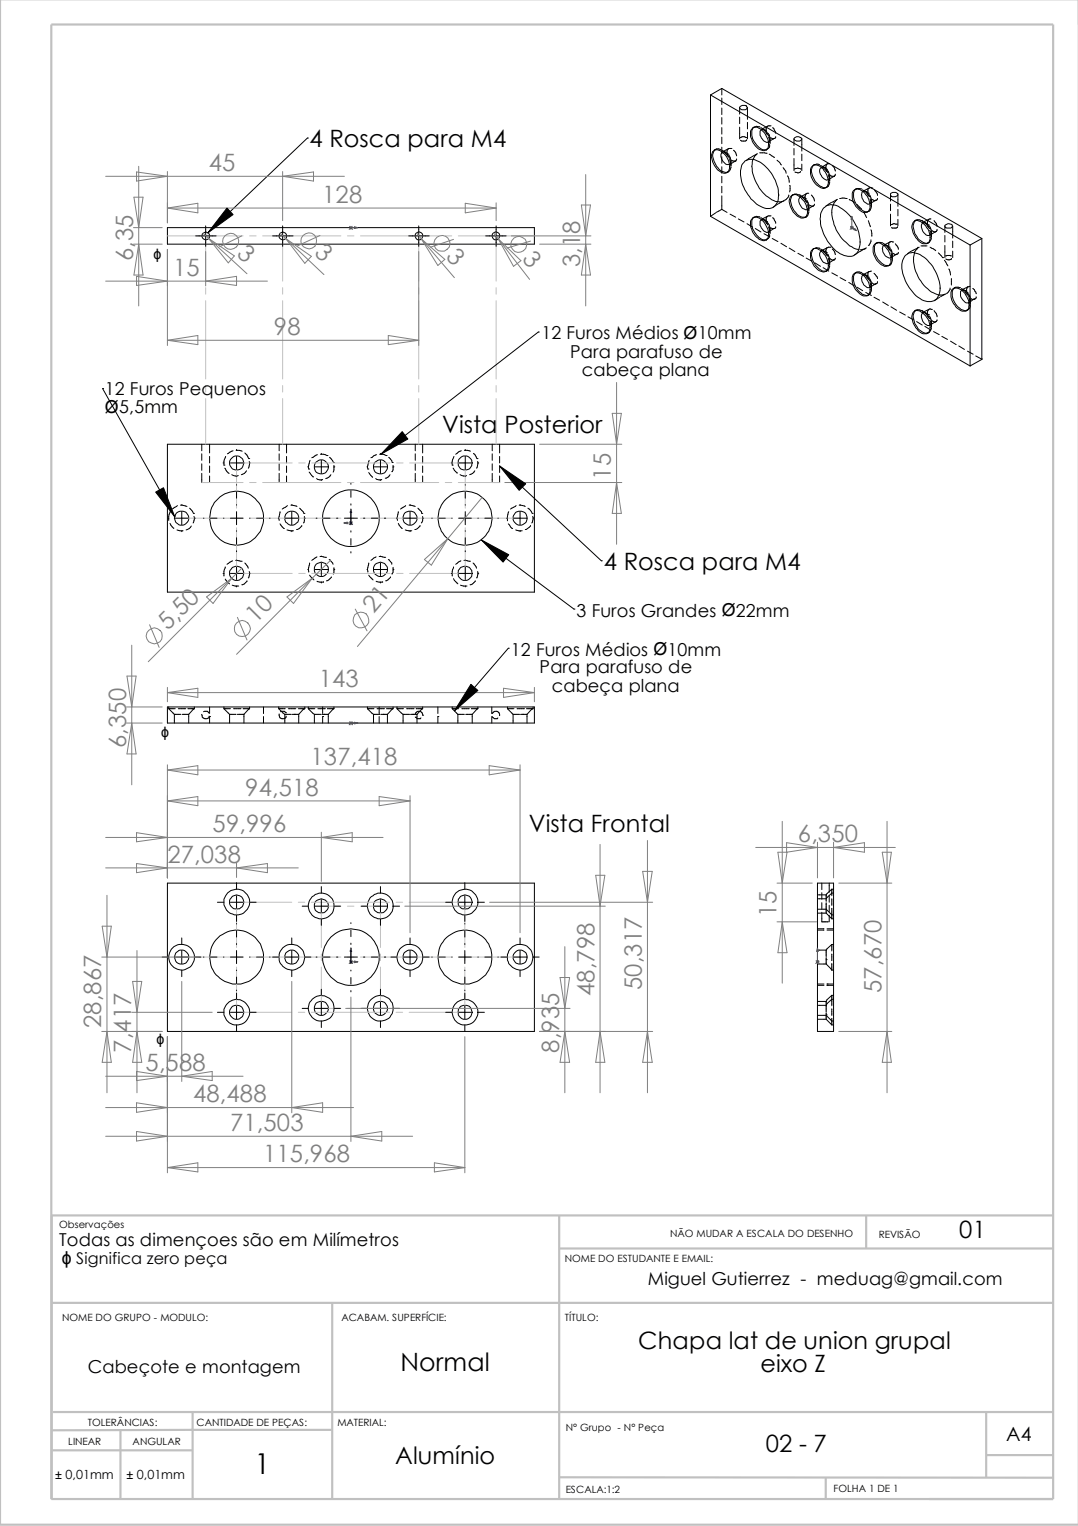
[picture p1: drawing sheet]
<svg xmlns="http://www.w3.org/2000/svg" width="210mm" height="297mm" viewBox="0 0 210 297" stroke-linecap="round" stroke-linejoin="round" font-family="sans-serif">
<g fill="none" stroke="#c0c0c0" stroke-width=".42">
<path d="M0 0v296.8h210M10 4.8h195.1v287h-195.1zM108.9 236.6v55.3M168.7 236.5v6.4M205.1 236.6h-195v55.3M10.1 253.6h195M64.7 253.6v38.3M108.9 243h96.2M10.3 274.9h194.8M23.5 278.4v13.2M37.2 278.3h27.4M37.5 274.9v17"/>
<path d="M37.5 278.3l-27.5 .1M192 274.8v12.8M10.2 282.3h27.3M108.9 287.6h96.2M160.8 287.6v4.2M192 283.2h13.1"/>
</g>
<g fill="none" stroke="#000" stroke-width=".19">
<path d="M138.3 18.5l50.6 29.2M138.3 18.5v23.6M140.5 17.2v1.3M140.5 19.1v1.2M140.5 17.2l-2.2 1.3M140.5 17.2l50.7 29.2M59.9 26.9h.1M59.9 26.9l-19.4 18.4M138.8 29.5a1.27 1.27 0 0 1 1.9 .2 3.1 3.1 0 0 1 1.1 3.7 1.58 1.58 0 0 1-2.3-.6 3.5 3.5 0 0 1-.9-2.8zM139.2 29.2a1.73 1.73 0 0 0-.2 2.2 2.9 2.9 0 0 0 2.5 2.2l.6-.4 .2-.7M139.2 29.2a1.05 1.05 0 0 1 1.2 0M139.3 29.2h-.3"/>
<path d="M140.5 21v1.3M140.5 22.9v1.3M140.5 24.8v1.3M140.5 26.7v1.3M140.5 28.6v1.3M140.5 30.5v1.3M140.5 32.5v1.2M140.5 34.3v1.3M140.5 36.3v1.2M140.5 38.1v1.3M140.5 39.5v1.3M140.5 29.2l.8 .5"/>
<path d="M140.6 29.7a1.61 1.61 0 0 0 1.5 2.3M140.6 29.7h.7M140.9 29.5l.8 .9M141.3 29.7l.3 .1M141.6 29.8l.1 .2M141.6 29.8l.4 1M141.7 30h.1M141.8 33.5l-.2 .1M141.9 30.2l.4 1v1.1M141.9 28.9l-.3 .4v.5M141.9 28.9h.4M141.9 28.9l-1.3 .8"/>
<path d="M142 30.8h.1M142.1 31l.2 1M142.3 28.9h.1M142.3 31.6l-.2 .4M142.8 29.2l.5 .5 .1 .6M143.2 31.4l-1.1 .6M143.4 30.9l-.1 .5h-.6l-.3-.2M144 20.9a.95 .95 0 0 1 1.5 0 1.02 1.02 0 0 1-1.5 .2zM144 20.9v1.3M144 22.8v1.3M144 24.8v2.2M144.1 26.8a1.05 1.05 0 0 1 1.2 0"/>
<path d="M145 31.4a2.76 2.76 0 0 1 3.1 .2 8.4 8.4 0 0 1 3.5 6.4 2.45 2.45 0 0 1-1.7 2.6 4.8 4.8 0 0 1-3.9-2.3 6.7 6.7 0 0 1-1.6-6.2zM145.3 26.8h.1M145.4 27.2l-.3 .3h-.7l-.2-.2M145.5 20.9v2.3M145.5 23.8v1.3M145.5 25.8v1.2M146.3 30.6l-1 .7M146.6 24.8a1.94 1.94 0 0 1 2.2 1.1 3.1 3.1 0 0 1 .7 2.9 1.1 1.1 0 0 1-1.7 .3 3.7 3.7 0 0 1-1.6-3.8zM146.8 24.8h-.1a2.81 2.81 0 0 0 .9 3.7l.7 .6 1 .1M146.8 24.8h.1M147.3 30a3.1 3.1 0 0 0-.8 2.8 7.6 7.6 0 0 0 4.5 6.4l1.1 .1 .5-.2M147.5 29.9l-1.1 .6"/>
<path d="M147.9 29.7l1.3 .1M148 24.8l-.2-.1a1.2 1.2 0 0 0-1.2 .1M148.2 24.8l.7 .5M148.3 25.3a1.31 1.31 0 0 0 .1 1.7l.4 .5 .5 .2 .3-.1M148.3 25.3l.3-.1 .3 .1M148.5 25.1l.6 .6 .2 .4M148.9 25.3l.4 .4M149.2 29.8h.1M149.4 25.9l.4 .4 .1 .7M149.4 24.6a1.36 1.36 0 0 0 .2 1.8M149.6 26.4h.1M149.6 26.6l.3 .7"/>
<path d="M149.8 30l1 .7M149.9 28.1a.67 .67 0 0 1-.5 .9l-.2 .2M149.9 27.4l-.3 .2M149.9 24.5h.1M149.9 27v.9zM149.9 24.5h-.3l-1.3 .8M150 26.8l.5 .2h.2M150.5 24.8l.2 .3 .3 .8M150.7 27l-1.1 .6M151 26.6v.3l-.3 .1M151.3 31.2l.8 .9M151.6 39.7l-1.1 .6"/>
<path d="M152.5 32.6l.5 .7 .1 .4M152.7 39.1l-1.1 .6M153.3 34.2l.3 .5 .1 .8M153.6 38a1.16 1.16 0 0 1-.9 1M153.8 36.1v1.3M154.3 38a1.8 1.8 0 0 1 2.1 1 3.1 3.1 0 0 1 .6 3.2 1.43 1.43 0 0 1-2.1-.4 3.4 3.4 0 0 1-1.1-3.3zM154.3 38a1.89 1.89 0 0 0-.1 2.2 2.97 2.97 0 0 0 2.4 2.1h.3a1.03 1.03 0 0 0 .6-1M154.6 27v1.3M154.6 28.9v1.3M154.6 30.8v2.4M154.7 26.9a.92 .92 0 0 1 1.4 .1 .85 .85 0 0 1-.8 .5 .85 .85 0 0 1-.7-.5zM154.7 32.9l.7-.2 .5 .2"/>
<path d="M155.6 38h.1M155.6 38a1.03 1.03 0 0 0-1.3 0M155.7 38l.8 .5M155.9 32.9h.1M155.9 38.4a1.17 1.17 0 0 0 .1 1.8l.3 .4 .6 .2h.3M155.9 33.4l-.4 .2-.7-.1M155.9 38.4l.2-.1 .4 .2M156.1 38.2l.9 1M156.1 27v2.4M156.1 30v1.3M156.1 31.9v1.3M156.5 38.5l.4 .2"/>
<path d="M156.9 38.7h.1M156.9 37.8a1.93 1.93 0 0 0 .2 1.7M157.1 39l.4 .9v1.2M157.1 39.5h.1M157.2 39.8l.3 1M157.5 37.6h-.4l-1.2 .8M157.6 39.9l.5 .3 .3-.1M158 32.5a1.26 1.26 0 0 1 2 .2 3.5 3.5 0 0 1 1.1 3.5 .97 .97 0 0 1-1.6 .2 3.2 3.2 0 0 1-1.5-3.9zM158 38l.4 .5 .2 .6M158.4 32.2a2.18 2.18 0 0 0 .2 2.8 2.6 2.6 0 0 0 2.1 1.5 1.15 1.15 0 0 0 .8-1.1M158.4 32.1l.6-.2 .6 .2M158.6 39.7l-.2 .4"/>
<path d="M158.6 32.1l-.3 .1M159.8 32.2l.8 .4M160 32.5a.96 .96 0 0 0-.1 1.6 1.21 1.21 0 0 0 1.4 .9M160 32.5l.6 .1M160.2 32.5l.8 .9M160.6 32.6h.1M160.6 32.6l.4 .4M161 33h.1M161 36.4l-.2 .1M161.1 31.9l-.2 .2-.1 .4 .4 1.1M161.1 33.1l.4 1v1.1M161.1 31.9h.4"/>
<path d="M161.1 31.9l-1.1 .6M161.3 34l.2 1M161.5 34.6l-.2 .4M161.9 39.4l-1 .7M162.1 32.2l.4 .5 .1 .6M162.4 34.3l-1.1 .7M162.6 33.9l-.1 .4h-.5l-.4-.2M162.9 38.9a3.9 3.9 0 0 0-.6 4.3 7.4 7.4 0 0 0 4.7 5.3h.2M163.1 38.8l-1.1 .6M163.5 38.6h1.3M164.8 38.6h.1M165.4 38.8l1 .7"/>
<path d="M166.1 37.2a1.53 1.53 0 0 1 2.3 .4 3.3 3.3 0 0 1 .8 3.5 1.43 1.43 0 0 1-2.1-.4 3.2 3.2 0 0 1-1-3.5zM166.5 36.9a2.92 2.92 0 0 0 .9 3.7 1.47 1.47 0 0 0 2 .3l.3-.8M166.6 36.8h.1M166.7 36.8h1.1M166.7 36.8l-.2 .1M166.9 39.8l.8 1M167.9 36.9l1.2 .7M168.1 37.3a1.11 1.11 0 0 0 0 1.6v.2l.8 .6h.5M168.1 37.3h.5M168.3 37.1l.8 1M169.1 37.6h.1M169.1 36.7a1.44 1.44 0 0 0 .2 1.6"/>
<path d="M169.2 37.9a2.53 2.53 0 0 1 .5 2.1M169.4 38.7l.3 1M169.7 39.2l-.3 .5M169.8 36.6h.1M169.8 36.6l-.4-.1-1.3 .8M170.3 36.9l.5 .7 .1 .4M170.6 39l-1.2 .7M170.9 38.6l-.1 .3-.4 .2-.6-.3M173.4 37.7a1.12 1.12 0 0 1 1.4 0 .75 .75 0 0 1-.6 .6 .75 .75 0 0 1-.8-.4zM173.4 37.9v1.2M173.4 39.7v1.3M174.8 37.9v2.3"/>
<path d="M32.6 44.3h71.5v3.2h-71.5zM38.1 45.9h4M40 44v3.9M53.1 45.9h4M55 44v3.9M79.6 45.9h4M81.5 44v3.9M94.6 45.9h4M96.6 44v3.9M138.3 42.1l50.6 29.1M139.4 41.4l-1.1 .7M140.5 40.8l1.1 .5"/>
<path d="M140.5 40.8l-1.1 .5M142.2 41.7l1.1 .6M143.8 42.6l1.1 .6M145.5 43.5l1.1 .7M146.5 42.5a1.3 1.3 0 0 1 1.8 .4 3.3 3.3 0 0 1 1.2 3.4 1.1 1.1 0 0 1-1.7 .3 3.7 3.7 0 0 1-1.6-3.7zM146.8 42.4h-.1a2.73 2.73 0 0 0 .6 3.3 1.66 1.66 0 0 0 2 .9 .85 .85 0 0 0 .6-.9M146.8 42.3h.1M147.1 44.5l1.1 .7M148 42.3l-.2-.1a1.2 1.2 0 0 0-1.2 .2M148.2 42.4l.7 .5M148.3 42.8a1.31 1.31 0 0 0 .1 1.8l.4 .4 .5 .2h.3M148.3 42.8l.3-.1 .7 .4"/>
<path d="M148.5 42.6l.8 .9M148.8 45.5l1.1 .6M148.9 42.9h.1M149.3 43.1h.1M149.4 46.6l-.2 .2M149.4 43.3l.4 .5 .1 .7M149.4 42.1a1.36 1.36 0 0 0 .1 1.7M149.6 44.1l.3 .7M149.9 44.9l-.3 .3M149.9 42h.1M149.9 44.5v.9zM149.9 42h-.3l-1.3 .8"/>
<path d="M150.4 46.4l1.1 .6M150.5 42.4l.2 .2 .3 .9M150.7 44.5l-1.1 .7M151 44.1v.3a.82 .82 0 0 1-1-.1M152.1 47.4l1.1 .6M153.7 48.3l1.1 .7M155.4 49.3l1.1 .6M157 50.2l1.1 .6M157 42.2l-.3 .2M157.5 40.3l-.3 .5M158.3 48.5a1.8 1.8 0 0 1 2.1 1 2.55 2.55 0 0 1 .5 3.3 1.77 1.77 0 0 1-2.2-.8 2.73 2.73 0 0 1-.5-3.4zM158.4 48.5a2.18 2.18 0 0 0 .2 2.8 2.46 2.46 0 0 0 2.4 1.5 1.05 1.05 0 0 0 .5-1.1"/>
<path d="M158.4 48.4h.2M158.4 40.1l-1.2 .7M158.6 48.4l.4-.2 .6 .2M158.6 48.4l-.3 .1M158.7 51.2l1.1 .6M159.8 48.5l.8 .5M159.9 48.9a1.17 1.17 0 0 0 .1 1.8l.4 .4 .6 .2h.3M159.9 48.9l.3-.1 .4 .2M160.1 48.7l.9 .9M160.3 52.1l1.1 .7M160.4 40.5a2.33 2.33 0 0 1 3.2-.1 7.5 7.5 0 0 1 3.6 8.2 2.02 2.02 0 0 1-2.9 1.1 7.7 7.7 0 0 1-4.1-4.7 4.5 4.5 0 0 1 .2-4.5zM160.6 49l.4 .2"/>
<path d="M161 49.6h.1M161 49.2h.1M161 48.3a1.73 1.73 0 0 0 .2 1.6M161 52.7l-.2 .2M161.1 49.5l.4 .9v1.1M161.3 50.2l.2 1.1M161.5 50.8l-.2 .5M161.6 48.1h.1M161.6 48.1h-.3l-1.4 .8M162 53.1l1.1 .6M162.1 48.5l.4 .5 .1 .6M162.4 50.6l-1.1 .7"/>
<path d="M162.6 50.2l-.1 .4-.4 .1-.5-.4M163.6 54l1.1 .6M165.3 55l1.1 .7M166.3 53.3a1.95 1.95 0 0 1 2.5 1.2 2.56 2.56 0 0 1 .2 3 1.7 1.7 0 0 1-2.1-.8 2.73 2.73 0 0 1-.6-3.4zM166.5 53.1a2.92 2.92 0 0 0 1.1 3.9 1.1 1.1 0 0 0 1.9 0l.2-.7M166.6 53h.1M166.7 53h1.1M166.7 53l-.2 .2M166.9 55.9l1.1 .7M167.4 49l-1 .6M167.9 53.2l.8 .4M168.1 53.5a1.11 1.11 0 0 0 0 1.6 1.04 1.04 0 0 0 1.3 .8"/>
<path d="M168.1 53.5h.5M168.1 41.3l.6 1.1M168.3 53.5l.4 .2 .4 .7M168.6 56.9l1.1 .6M168.6 48.4l-1.1 .2M168.6 48.4l-1.1 .6M168.7 48.2l-.1 .2M168.7 53.6h.1M168.7 53.6l.4 .4M169.1 54h.1M169.1 52.9a1.63 1.63 0 0 0 .3 1.8M169.1 43l.4 1.1"/>
<path d="M169.2 57.3l-.3 .2M169.2 41.1l-.3 .2M169.2 54.1l.2 .3a2.97 2.97 0 0 1 .3 1.8M169.4 54.7h.1M169.4 55l.3 .9M169.6 44.7l.2 1.3M169.6 46.7v.3l-.5 .8M169.7 55.6l-.3 .3M169.7 52.8l-.5 .1-1.1 .6M170.2 57.9l1.1 .5M170.2 53.2l.6 .7 .1 .3M170.3 47.5l.2-.1a1.8 1.8 0 0 1 2.1 1 3.9 3.9 0 0 1 .9 2.8 1.14 1.14 0 0 1-1.8 .4 3.4 3.4 0 0 1-1.5-3.9z"/>
<path d="M170.6 47.4a2.81 2.81 0 0 0 .8 3.6 1.4 1.4 0 0 0 2.1 .4l.2-.8M170.6 55.2l-1.2 .7M170.7 47.3h.1M170.8 47.3h1.1M170.8 47.3l-.3 .1M170.9 54.8l-.1 .3-.4 .2h-.3l-.3-.2M171.9 58.8l1.1 .7M172 47.4l.8 .5M172.1 47.8l-.1 .1a1.83 1.83 0 0 0 1.3 2.3h.2M172.1 47.8l.3-.1 .4 .2M172.4 47.6l.8 1M172.8 47.9l.3 .2"/>
<path d="M173.1 48.1h.1M173.1 47.2a1.44 1.44 0 0 0 .4 1.7M173.2 51.6l-.2 .2M173.3 48.4l.4 .9v1.2M173.4 41.7v2.3M173.5 48.9h.1M173.5 59.7l1.1 .7M173.5 49.2l.2 1M173.7 49.7l-.2 .5M173.8 47.1h.1M173.8 47.1l-.3-.1-1.4 .8M174.3 47.4l.5 .7 .1 .4"/>
<path d="M174.6 43.6h.1M174.6 43.6l-.6-.1-.5 .2M174.7 49.5l-1.2 .7M174.8 44.1l-.3 .3-.9-.1M174.8 40.8v1.2M174.8 42.7v1.3M174.9 49.1l-.1 .3-.3 .2-.6-.3M176.3 49.7a2.48 2.48 0 0 1 2.9-.1 8.4 8.4 0 0 1 3.8 6.9 2.22 2.22 0 0 1-1.7 2.2 5.1 5.1 0 0 1-4.3-2.7 6.6 6.6 0 0 1-1.2-5.3zM177.8 43.3l.2-.2a1.54 1.54 0 0 1 2 .6 3.1 3.1 0 0 1 .8 3.5 1.53 1.53 0 0 1-2.2-.7 3.2 3.2 0 0 1-.9-3zM178.2 43a2.03 2.03 0 0 0-.1 2.2 2.9 2.9 0 0 0 2.4 2.2l.4-.2 .5-.9M178.2 42.9l.8-.1 .5 .2M178.3 42.9l-.2 .1"/>
<path d="M178.7 48.1v.1a3.6 3.6 0 0 0-.6 3.7 7.3 7.3 0 0 0 4.7 5.5h.8l.4-.1M179 48.1l-2.3 1.3M179.3 47.9h1.2M179.5 43h.1M179.6 43l.7 .5M179.7 43.4a1.57 1.57 0 0 0 .5 2.2l.4 .2 .5-.1M179.7 43.4l.6 .1M180 43.3l.8 .9M180.3 43.5l.5 .3M180.8 43.8h.1M180.8 42.7v.1a1.42 1.42 0 0 0 .2 1.7M180.8 47.2l-.2 .2"/>
<path d="M180.9 44a2.53 2.53 0 0 1 .5 2.1M181 44.5h.1M181 44.8l.4 .9M181.1 48.1l1.1 .7M181.3 42.6h-.3l-1.3 .8M181.4 45.3l-.3 .4M181.5 44.9l.4 .3 .4-.1M181.9 43l.4 .5 .2 .6M182.3 45.1l-1.2 .6M182.5 44.6l-.2 .5M182.7 49.2l.9 1M183 57.9l-1.1 .6"/>
<path d="M183.6 50.2h.1M183.9 50.7l.7 1.1M184 44v1.2M184 45.8v1.3M184 47.8v2.4M184.1 43.8a.84 .84 0 0 1 1.3 .2v.2a1.34 1.34 0 0 1-1.4-.1zM184.1 49.8h1.2M184.2 57.2l-1.1 .6M184.7 52.4l.4 1.1M185 56.1a1.25 1.25 0 0 1-.7 1M185.3 50.3v.1a.87 .87 0 0 1-1.2 0M185.3 54.2v1.3"/>
<path d="M185.3 56.4a1.82 1.82 0 0 1 2.7 1 2.77 2.77 0 0 1 .4 2.9 1.5 1.5 0 0 1-2-.3 3.6 3.6 0 0 1-1.2-3.1zM185.5 44v2.3M185.5 46.9v1.3M185.5 48.9v1.3M185.8 56.1a2.92 2.92 0 0 0 1.1 3.9 1.14 1.14 0 0 0 1.1 .5 1.14 1.14 0 0 0 .9-.8M185.8 56h.1M185.9 56h1.1M185.9 56l-.2 .2M187.2 56.2l.8 .4M187.3 56.5a1.16 1.16 0 0 0-.2 1.4 1.65 1.65 0 0 0 1.5 1.1M187.3 56.5l.7 .1M187.5 56.4l.4 .3 .4 .6"/>
<path d="M188 56.6h.1M188 56.6l.3 .3M188.3 56.9h.1M188.5 57.1l.4 .8M188.5 55.8l-.1 .1a1.56 1.56 0 0 0 .2 1.8M188.5 55.8l-1.2 .7M188.6 57.7h.1M188.6 57.9l.3 .6M188.9 47.7v23.5M188.9 58.7l-.3 .3M188.9 55.7l-.4 .1M189.1 58.1l.2 .2 .5-.1"/>
<path d="M189.4 56.2l.3 .2 .4 .8M189.8 58.2l-1.2 .8M190.1 57.8l-.1 .3-.2 .1M191.2 46.4v23.6l-2.3 1.2M191.2 46.4l-2.3 1.3M20 75.6h.1M20 75.6l14 25M104.8 64.6h.1M104.8 64.6l-30.6 23.8M175.2 60.7l1.1 .6M176.8 61.7l1.1 .6M178 60.6a1.54 1.54 0 0 1 2 .6 3.1 3.1 0 0 1 .8 3.5 1.53 1.53 0 0 1-2.2-.7 3.3 3.3 0 0 1-.9-3z"/>
<path d="M178.2 60.5a2.03 2.03 0 0 0-.1 2.2 3.1 3.1 0 0 0 2.2 2.2l.2-.1a1.04 1.04 0 0 0 .9-1M178.2 60.4l.8-.1 .5 .2M178.3 60.4l-.2 .2M178.5 62.6l1.1 .7M179.5 60.5h.1M179.6 60.6l.7 .4M179.7 60.9a1.71 1.71 0 0 0 .6 2.3l.3 .2 .5-.1M180 60.8l.8 1M180 60.8l.3 .2M180 60.8l-.3 .1M180.1 63.5l1.1 .7M180.3 61l.5 .2"/>
<path d="M180.8 61.2h.1M180.8 60.2v.1a1.42 1.42 0 0 0 .2 1.7M180.8 64.7l-.2 .2M180.9 61.5a2.53 2.53 0 0 1 .5 2.1M181 62h.1M181 62.3l.4 1M181.4 60.2h.1M181.4 62.9l-.3 .4M181.4 60.2l-.4-.1-1.3 .8M181.4 62.4l.5 .3 .4-.1M181.8 64.5l1.1 .6M181.9 60.5l.4 .5 .2 .7"/>
<path d="M182.3 62.6l-1.2 .7M182.5 62.3l-.2 .3M183.4 65.5l1.1 .6M185.1 66.4l1.1 .7M186.7 67.3l1.1 .7M188.4 68.4l1.1 .5M188.4 60.3l-.3 .2M190 69.3l1.1 .6M191.1 69.9h.1M32.6 86.5h71.5v28.8h-71.5zM33.1 99.6l-.2 .9v.8M34.5 98.4l-1 .7"/>
<path d="M35.1 98.3l1.3 .3M35.4 98.2v.1M35.4 99.6v2.5M36.9 98.9l.8 1M37.7 99.9h.1M39.3 92.1v1.8h1.3M39.3 86.5v1.2M39.3 88.3v1.3M39.3 90.3v1.3M40.8 86.5v1.7M40.8 88.8v1.3M40.8 90.7v1.3"/>
<path d="M40.8 92.7v1.2M43.4 90.1h.2M43.6 90.5h.1M43.8 91.1l.4 .7 .4 .3M43.9 88.8l-.3 1v.7M44.9 90.1h2.4M45.1 92.4a1.33 1.33 0 0 0 1.3 .2M45.4 87.7l-1.1 .6M46 87.7l1.2 .1M46.1 87.5v.2M46.1 88.8v2.6M46.1 92.7h.1"/>
<path d="M46.1 94.3v.1M46.1 95.7v1.3M46.1 98.2v.1M46.1 99.6v2.5M47.7 88.2l.4 .4 .3 .7M48 91.6a1.4 1.4 0 0 1-1 .8M48.4 89.3h.1M48.5 89.9l.1 .4-.3 .8M48.6 90.1h.1M54.4 92.1v1.8h1.2M54.4 86.5v1.2M54.4 88.3v1.3"/>
<path d="M54.4 90.3v1.3M54.5 99.6l-.2 1.3M55.8 86.5v1.7M55.8 88.8v1.3M55.8 90.7v1.3M55.8 92.7v1.2M56 98.4l-1.1 .7M56.6 98.3l1.2 .3M56.8 98.2v.1M56.8 99.6v2.5M58.3 98.9l.9 1M59.2 99.9h.1"/>
<path d="M59.9 90.9h.1M60 90.9l.1 .4M60.1 91.3h.1M60.2 91.9l.8 .9M60.4 89.6l-.4 1.3M61.3 90.9h2.5M61.6 93.2a1.2 1.2 0 0 0 1.2 .1M61.8 88.5l-1.1 .6M62.4 88.4h.6l.7 .3M62.6 88.3v.1M62.6 89.6v2.5M62.6 93.4v.1"/>
<path d="M63.7 88.7h.1M64.2 89l.7 1M64.4 92.4a1.4 1.4 0 0 1-1 .8M64.9 90h.1M65 90.6v.9l-.1 .4M65 90.9h.2M68.3 94.1v.2M68.3 95.5v1.3M68.3 98.1v.2M68.3 99.6v2.5M71.5 90.9h.1M71.5 90.9l.1 .4"/>
<path d="M71.6 91.3h.1M71.8 92l.8 .9M71.9 89.6l-.4 1.3M72.8 90.9h2.6M73.2 93.2a1.2 1.2 0 0 0 1.1 .1M73.3 88.5l-1.1 .6M73.9 88.4h.6l.7 .3M74.1 88.3v.1M74.1 89.6v2.5M74.1 93.4v.1M75.2 88.7h.1M75.7 89l.6 .7 .1 .3"/>
<path d="M75.9 92.4a1.09 1.09 0 0 1-.9 .7M76.4 90h.1M76.5 90.6v.9l-.2 .3M76.5 90.9h.2M77.6 99.6l-.3 1.3M79 98.4l-1 .7M79.7 98.3l1.2 .3M79.8 98.2v.1M79.8 99.6v2.5M80.9 92.1v1.8h1.4v-1.2M80.9 86.5v1.2M80.9 88.3v1.3"/>
<path d="M80.9 90.3v1.3M81.4 98.9l.6 .7 .1 .3M82.1 99.9h.1M82.3 86.5v1.7M82.3 88.8v1.3M82.3 90.7v1.3M87.9 90.1h.2M88.1 90.5h.1M88.2 91.1l.9 1M88.4 88.8l-.3 1v.7M89.3 90.1h2.5M89.6 92.4a1.33 1.33 0 0 0 1.2 .2"/>
<path d="M89.8 87.7l-1.1 .7M90.4 87.7l1.2 .1M90.6 87.5v.2M90.6 88.8v2.6M90.6 92.7h.1M90.6 94.3v.1M90.6 95.7v1.3M90.6 98.2v.1M90.6 99.6v2.5M92.2 88.3l.7 1M92.5 91.6a1.4 1.4 0 0 1-1.1 .8M92.9 89.3h.1"/>
<path d="M93 89.9v.4l-.2 .8M93 90.1h.2M95.8 92.1v1.8h1.5v-1.2M95.8 86.5v1.2M95.8 88.3v1.3M95.8 90.3v1.3M97.3 86.5v1.7M97.3 88.8v1.3M97.3 92v-1.3l19.8 18.5M99.1 99.6l-.3 .9v.9M100.5 98.4l-1.1 .7M101.1 98.3l1.2 .3"/>
<path d="M101.3 98.2v.1M101.3 99.6v2.5M102.8 98.9l.5 .4 .3 .6M103.6 99.9h.1M32.8 100.9h.1M33.1 101.9l.4 .7 .4 .2M34.1 100.9h2.5M34.5 103.2l1.1 .1M35.4 103.3v.2M37.3 102.4a1.4 1.4 0 0 1-1.1 .8M37.8 100.5a1.37 1.37 0 0 1-.2 1.3M37.8 100.9h.2"/>
<path d="M39.6 100.9h.1M41 100.9h1.2M43.4 111.6h.2M43.5 100.9h.1M43.9 110.3l-.3 .9v.9M43.9 112.7l.8 1M44.9 100.9h2.4M44.9 111.6h2.4M45.2 113.9l1.3 .2M45.3 109.2l-1.1 .6M45.9 109.1l1.3 .1M46.1 103.3v.1"/>
<path d="M46.1 104.7v1.2M46.1 107.2v.2M46.1 109v.1M46.1 110.3v2.5M46.1 114.1v.1M47.7 109.6l.6 1M48.1 113.1a1.23 1.23 0 0 1-1 .7M48.5 111.3a1.2 1.2 0 0 1-.2 1.2M48.6 100.9h.1M48.6 111.6h.1M50 100.9h1.2M52.5 100.9h.1"/>
<path d="M54.2 100.9h.1M54.3 100.9l.1 .4M54.5 102l.9 .9M55.5 100.9h2.6M55.9 103.2l1.2 .1M56.8 103.3v.2M58.8 102.3a1.23 1.23 0 0 1-1.1 .8M59.3 100.5v.9l-.2 .4M59.4 100.9h.1M59.9 110.9h.1M60 110.9l.1 .5M60.3 109.6l-.3 1.3"/>
<path d="M60.3 112l.8 .9M61.3 110.9h2.5M61.6 100.9h.1M61.7 108.4l-1 .7M61.7 113.1l.6 .2 .7-.1M62.3 108.3l1.3 .2M62.6 108.2v.1M62.6 109.6v2.4M62.6 113.3v.2M63 100.9h1.3M64.1 108.9l.8 .9M64.5 112.3a1.3 1.3 0 0 1-.9 .8"/>
<path d="M65 110.5v.9l-.1 .3M65 110.9h.2M65.5 100.9h.3M67.1 100.9h2.5M68.3 103.3v.3M68.3 104.8v1.3M68.3 107.4v.2M70.8 100.9h.2M71.5 110.9h.1M71.5 110.9l.1 .5M71.8 109.6l-.3 1.3M71.8 112l.8 .9"/>
<path d="M72.3 100.9h1.3M72.8 110.9h2.6M73.2 113.1l.6 .2 .7-.1M73.2 108.4l-1 .7M73.8 108.3l1.3 .2M74.1 108.2v.1M74.1 109.6v2.4M74.1 113.3v.2M74.8 100.9h.3M75.6 108.9l.7 .7v.2M76 112.3a1.3 1.3 0 0 1-.9 .8M76.5 110.4v1l-.2 .3"/>
<path d="M76.5 110.9h.2M77.2 100.9h.1M77.3 100.9l.1 .4M77.6 101.9l.7 1M78.6 100.9h2.5M78.9 103.2l1.3 .1M79.8 103.3v.2M81.8 102.3a1.23 1.23 0 0 1-1 .8M82.3 100.5v.9l-.3 .4M82.3 100.9h.2M84.1 100.9h.1M85.4 100.9h1.3"/>
<path d="M87.9 111.6h.2M88 100.9h.1M88.3 110.3l-.2 .9v.9M88.3 112.6l.9 1.1M89.3 100.9h2.5M89.3 111.6h2.5M89.7 113.9l1.2 .2M89.7 109.2l-1 .6M90.3 109.1l1.3 .1M90.6 103.3v.1M90.6 104.7v1.2M90.6 107.2v.2"/>
<path d="M90.6 109v.1M90.6 110.3v2.5M90.6 114.1v.1M92.1 109.6l.7 1M92.5 113.1a1.23 1.23 0 0 1-1 .7M93 111.3a1.2 1.2 0 0 1-.2 1.2M93 100.9h.1M93 111.6h.2M93.7 105.1l18.1 13.5M94.4 100.9h1.3M96.9 100.9h.1M98.6 100.9h.2"/>
<path d="M99 102l.8 .9M100 100.9h2.5M100.4 103.2l1.3 .1M101.3 103.3v.2M103.3 102.3l-.3 .3-.7 .5M103.7 100.5a1.37 1.37 0 0 1-.2 1.3M103.8 100.9h.1M111.8 118.6h.1M117.1 109.2h.1M32.6 137.6h71.5v3.1h-71.5zM32.9 137.6v.4M32.9 138h1.2"/>
<path d="M32.9 138l1.1 1.1M34 139.1h1.2M34 139.1v1.6M34.7 138h1.3M35.5 139.1h1.2M36 138h.1M36.6 138h1.2M36.7 139.1v1.6M37.8 137.6v.4M37.8 138l-1.1 1.1M39.3 139.1a.78 .78 0 0 0 .5 .8 .78 .78 0 0 0 .9-.3v-.2M39.6 138.5h.8l.2 .3"/>
<path d="M40.8 139.5h.1M40.8 137.6v1.3M40.8 139.5v1.2M43.6 137.6v.4M43.6 138h1.3M43.6 138l1.1 1.1M44.7 139.1h1.3M44.7 139.1v1.6M45.5 138h1.2M46.2 139.1h1.3M46.7 138h.1M47.3 138h1.3"/>
<path d="M47.5 139.1v1.6M48.6 137.6v.4M48.6 138l-1.1 1.1M51.3 137.6v1.3M51.3 139.5v1.2M54.3 138h1.2M54.3 138l1.2 1.1M54.3 137.6v.4M54.4 139a.71 .71 0 0 0 .4 .9 .71 .71 0 0 0 .9-.5M54.6 138.5h.8l.3 .3M55.5 139.1h1.2M55.5 139.1v1.6"/>
<path d="M56.1 138h1.3M56.9 139.1h1.3M57.3 139.1h.1M57.4 138h.1M58.1 138h1.3M58.2 139.1v1.6M59.4 138l-.4 .1-.8 1M59.4 137.6v.4M60 138h1.3M60 138l1.2 1.1M60 137.6v.4M61.2 139.1h1.3"/>
<path d="M61.2 139.1v1.6M61.9 138h1.3M62.7 139.1h1.2M62.8 139.5h.1M62.8 137.6v1.3M62.8 139.5v1.2M63.1 139.1h.1M63.2 138h.1M63.8 138h1.2M63.9 139.1v1.6M65 137.6v.4M65 138l-1.1 1.1"/>
<path d="M71.5 138h1.3M71.5 138l1.2 1.1M71.5 137.6v.4M72.7 139.1h1.3M72.7 139.1v1.6M73.4 138h1.3M73.8 137.6v1.3M73.8 139.5v1.2M74.2 139.1h1.2M74.6 139.1h.1M74.7 138h.1M75.3 138h1.2"/>
<path d="M75.4 139.1v1.6M76.5 137.6v.4M76.5 138l-1.1 1.1M77.3 138h1.3M77.3 138l1.2 1.1M77.3 137.6v.4M78.5 139.1h1.3M78.5 139.1v1.6M79.2 138h1.2M79.9 139.1h1.3M80.3 139.1h.1M80.4 138h.1"/>
<path d="M80.9 139a.73 .73 0 0 1 .8-.6 .73 .73 0 0 1 .6 .8M80.9 139.6l.4 .3h.6l.1-.2M81 138h1.3M81.2 139.1v1.6M82.3 139.2h.1M82.3 137.6v.4M82.3 138l-1.1 1.1M85.3 139.5h.1M85.3 137.6v1.3M85.3 139.5v1.2M88.1 137.6v.4M88.1 138h1.2"/>
<path d="M88.1 138l1.1 1.1M89.2 139.1h1.2M89.2 139.1v1.6M89.9 138h1.3M90.7 139.1h1.2M91.2 138h.1M91.8 138h1.2M91.9 139.1v1.6M93 137.6v.4M93 138l-1.1 1.1M95.8 137.6v1.3M95.8 139.5v1.2"/>
<path d="M95.8 138.9l.4-.4a.73 .73 0 0 1 .8 .1 .73 .73 0 0 1 .3 .7M95.8 139.5a1.03 1.03 0 0 0 1.1 .4v-.2M98.8 137.6v.4M98.8 138h1.3M98.8 138l1.1 1.1M99 126.2h.1M99 126.2l-10.5 12.2M99.9 139.1h1.3M99.9 139.1v1.6M100.7 138h1.2M101.3 139.1h1.3M101.8 139.1h.1"/>
<path d="M101.9 138h.1M102.5 138h1.3M102.6 139.1v1.6M103.8 137.6v.4M103.8 138l-.3 .1-.9 1M32.6 171.9h71.5v28.9h-71.5zM42.3 175.6h1.3M44.9 175.6h2.4M46.1 171.8v1.3M46.1 174.4v2.4M46.1 178.1v1.3M46.1 179.8v.1"/>
<path d="M48.6 175.6h1.3M58.8 176.4h1.2M61.3 176.4h2.5M62.6 172.6v1.2M62.6 175.1v2.5M62.6 178.8v1.3M65 176.4h1.3M68.3 179.6v.2M70.4 176.4h1.1M72.8 176.4h2.6M74.1 172.6v1.2M74.1 175.1v2.5"/>
<path d="M74.1 178.8v1.3M76.5 176.4h1.3M86.8 175.6h1.3M89.3 175.6h2.5M90.5 171.8v1.3M90.5 174.4v2.4M90.5 178.1v1.3M90.5 179.8v.1M93 175.6h1.3M159.2 171.9h3.1v28.9h-3.1zM159.2 177h1.7l1.1 1.1h.3M159.2 174.2h1.7"/>
<path d="M159.2 177.7h1.7M160 177.6v1.8h1.3M160 171.9v1.3M160 173.8v1.2M160 175.7v1.3M160.9 174.2v1.3M160.9 175.7v2M160.9 177.7l1.1 1.1M161.5 171.9v1.8M161.5 174.4v1.2M161.5 176.2v1.3M161.5 178.2v1.2"/>
<path d="M162 173.1v1.3M162 174.9v1.3M162 176.8v2M162 173.1l-1.1 1.1M162 173.1h.3M162 178.8h.3M162.3 173.8h-.3l-1.1 1.1h-1.7M31.6 186.3h1.3M34.1 186.3h2.5M35.4 182.6v1.2M35.4 185v2.6M35.4 188.8v1.3"/>
<path d="M37.8 186.3h1.3M39.6 186.3h.1M41 186.3h1.2M42.3 197h1.3M43.5 186.3h.1M44.9 186.3h2.4M44.9 197h2.4M46.1 181.1v1.3M46.1 183.7v.1M46.1 185v2.6M46.1 188.8v.1M46.1 190.2v1.3"/>
<path d="M46.1 192.7v.1M46.1 193.3v1.2M46.1 195.8v2.5M46.1 199.5v1.3M48.6 186.3h.1M48.6 197h1.3M50 186.3h1.2M52.5 186.3h.1M53.1 186.3h1.2M55.5 186.3h2.6M56.8 182.6v1.2M56.8 185v2.6"/>
<path d="M56.8 188.8v1.3M58.8 196.3h1.2M59.4 186.3h1.1M61.3 196.3h2.5M61.6 186.3h.1M62.6 192.6v1.1M62.6 195v2.6M62.6 198.7v1.3M63 186.3h1.3M65 196.3h1.3M65.5 186.3h.3M67.1 186.3h2.5"/>
<path d="M68.3 181v1.3M68.3 183.6v.2M68.3 185v2.6M68.3 188.8v.2M68.3 190.3v1.2M68.3 192.8v.3M70.4 196.3h1.1M70.8 186.3h.2M72.3 186.3h1.3M72.8 196.3h2.6M74.1 192.6v1.1M74.1 195v2.6"/>
<path d="M74.1 198.7v1.3M74.8 186.3h.3M76.1 186.3h1.2M76.5 196.3h1.3M78.6 186.3h2.5M79.8 182.6v1.2M79.8 185v2.6M79.8 188.8v1.3M82.3 186.3h1.3M84.1 186.3h.1M85.4 186.3h1.3M86.8 197h1.3"/>
<path d="M88 186.3h.1M89.3 186.3h2.5M89.3 197h2.5M90.5 181.1v1.3M90.5 183.7v.1M90.5 185v2.6M90.5 188.8v.1M90.5 190.2v1.3M90.5 192.7v.1M90.5 193.3v1.2M90.5 195.8v2.5M90.5 199.5v1.3"/>
<path d="M93 186.3h.1M93 197h1.3M94.4 186.3h1.3M96.9 186.3h.1M97.5 186.3h1.3M100 186.3h2.5M101.3 182.6v1.2M101.3 185v2.6M101.3 188.8v1.3M103.8 186.3h1.2M159.2 187.6h1.7M159.2 184.9h1.7"/>
<path d="M159.2 191.5h1.2M159.2 181h1.2M159.2 198.4h1.7M159.2 197.6h1.7l1.1 1.1h.3M159.2 194.9h1.7M159.2 191.8h1.2M159.2 180.8h1.2M160.9 186.8h.1M160.9 197.6h.1M160.9 184.9v1.3M160.9 186.4v1.2M160.9 194.9v2.1"/>
<path d="M160.9 197.1v1.3M160.9 187.6l1.1 1.2M160.9 198.4l1.1 1.1M161 191.5h.1M161 191.8h.1M161 191.5h1.3M161 181h1.3M161 191.8h1.3M161 180.8h1.3M162 183.8v1.3M162 185.7v1.3M162 187.6v1.2"/>
<path d="M162 193.7v2.1M162 196.4v1.2M162 198.2v1.3M162 183.8h.3M162 188.8h.3M162 183.8l-1.1 1.1M162 199.5h.3M162 193.7l-1 .9-.1 .3M162 193.7h.3M162.3 194.5h-.3l-1 .9-.1 .3h-1.7"/>
<circle cx="40.1" cy="45.9" r=".74"/>
<circle cx="55.1" cy="45.9" r=".76"/>
<circle cx="81.6" cy="45.9" r=".76"/>
<circle cx="96.6" cy="45.9" r=".76"/>
<circle cx="46.1" cy="90.1" r="1.41"/>
<circle cx="62.5" cy="90.9" r="1.38"/>
<circle cx="74.1" cy="90.9" r="1.38"/>
<circle cx="90.5" cy="90.1" r="1.41"/>
<circle cx="35.4" cy="100.8" r="1.36"/>
<circle cx="46.1" cy="100.9" r="5.3"/>
<circle cx="46.1" cy="111.6" r="1.38"/>
<circle cx="56.8" cy="100.8" r="1.35"/>
<circle cx="62.6" cy="110.8" r="1.35"/>
<circle cx="68.3" cy="100.9" r="5.5"/>
<circle cx="74.1" cy="110.8" r="1.35"/>
<circle cx="79.8" cy="100.8" r="1.35"/>
<circle cx="90.6" cy="100.9" r="5.3"/>
<circle cx="90.6" cy="111.6" r="1.38"/>
<circle cx="101.3" cy="100.8" r="1.35"/>
<circle cx="46.1" cy="175.6" r="2.52"/>
<circle cx="46.1" cy="175.6" r="1.38"/>
<circle cx="62.5" cy="176.3" r="2.51"/>
<circle cx="62.6" cy="176.4" r="1.35"/>
<circle cx="74" cy="176.3" r="2.51"/>
<circle cx="74.1" cy="176.4" r="1.35"/>
<circle cx="90.5" cy="175.6" r="2.52"/>
<circle cx="90.6" cy="175.6" r="1.38"/>
<circle cx="35.3" cy="186.3" r="2.5"/>
<circle cx="35.4" cy="186.3" r="1.39"/>
<circle cx="46.1" cy="186.3" r="5.2"/>
<circle cx="46.1" cy="197.1" r="2.5"/>
<circle cx="46.1" cy="197" r="1.38"/>
<circle cx="56.8" cy="186.3" r="1.38"/>
<circle cx="56.8" cy="186.3" r="2.51"/>
<circle cx="62.5" cy="196.3" r="2.48"/>
<circle cx="62.6" cy="196.3" r="1.35"/>
<circle cx="68.3" cy="186.3" r="5.5"/>
<circle cx="74.1" cy="196.3" r="2.48"/>
<circle cx="74.1" cy="196.3" r="1.35"/>
<circle cx="79.8" cy="186.3" r="2.48"/>
<circle cx="79.8" cy="186.3" r="1.38"/>
<circle cx="90.5" cy="186.3" r="5.2"/>
<circle cx="90.6" cy="197.1" r="2.5"/>
<circle cx="90.6" cy="197" r="1.38"/>
<circle cx="101.2" cy="186.3" r="1.38"/>
<circle cx="101.3" cy="186.3" r="2.5"/>
</g>
<g fill="#00f" stroke="#00f" stroke-width=".19">
<path d="M69 187.1l.7 .1-.7 .2z"/>
<path d="M68.3 184.5l.2 .7h-.3z"/>
<path d="M67 101.8l.6-.2v.4z"/>
<path d="M68.3 99.1l.2 .7h-.3z"/>
<path d="M69 140.6l.7 .1-.7 .2z"/>
<path d="M159.2 184.5l.1 .7h-.3z"/>
<path d="M69 44.1l.7 .2-.7 .2z"/>
<path d="M166.5 44.5l.3 .4-.5-.2z"/>
<path d="M165.9 42.1l.1 .6h-.3z"/>
</g>
<g fill="none" stroke="#00f" stroke-width=".19">
<path d="M68.1 44.3h1.6M68.1 44.1l.6 .5M68.3 44.3h.1M68.3 44.1v.5M68.6 44.1l-.6 .5M165.6 44.3h.6M165.6 44.1l.6 .5M165.9 44.3l.9 .6M165.9 42.1v2.5M166.1 44.1l-.6 .5M68.3 99.1v3M67 101.8h1.7"/>
<path d="M68.1 101.5l.6 .6M68.6 101.5l-.6 .6M68.1 140.7h1.6M68.1 140.5l.6 .6M68.3 140.7h.1M68.3 140.5v.6M68.6 140.5l-.6 .6M68.1 187.2h1.6M68.1 187l.6 .6M68.3 184.5v3.1M68.6 187l-.6 .6M158.9 187.2h.6"/>
<path d="M158.9 187l.6 .6M159.2 187.2h.1M159.2 184.5v3.1M159.4 187l-.6 .6"/>
</g>
<g fill="none" stroke="#c0c0c0" stroke-width=".19">
<path d="M32.6 45.9h14.7M40 45.9v8.8M40 56v1.3M40 58.5v15.3M48.6 45.9h1.3M51.1 45.9h15.3M55 45.9v8.8M55 56v1.3M55 58.5v15.3M67.6 45.9h1.3M70.2 45.9h15.2M81.5 45.9v8.8"/>
<path d="M81.5 56v1.3M81.5 58.5v15.3M86.7 45.9h1.3M89.2 45.9h14.9M96.6 45.9v8.8M96.6 56v1.3M96.6 58.5v15.3M40 75v1.3M40 77.6v8.9M55 75v1.3M55 77.6v8.9M81.5 75v1.3"/>
<path d="M81.5 77.6v8.9M96.6 75v1.3M96.6 77.6v8.9M39.3 93.9h8M48.6 93.9h1.3M51.1 93.9h15.3M56.9 90.1h-10.8v8.8M58.2 90.1h1.2M60.7 90.1h15.2M67.6 93.9h1.3M70.2 93.9h15.2M77.2 90.1h1.3"/>
<path d="M79.8 90.1h10.8v8.8M86.7 93.9h1.3M89.2 93.9h8.1M35.4 100.9h11.9M46.1 100.2v1.3M46.1 102.7v8.9h10.8M48.6 100.9h1.3M51.1 100.9h15.3M58.2 111.6h1.2M60.7 111.6h15.2M67.6 100.9h1.3M70.2 100.9h15.2"/>
<path d="M77.2 111.6h1.3M86.7 100.9h1.3M89.2 100.9h12.1M90.6 100.2v1.3M90.6 102.7v8.9h-10.8M56.8 175.6h-10.7v8.8M58.1 175.6h1.3M60.6 175.6h15.3M66.4 176.4h-3.8v8M67.6 176.4h1.3M70.2 176.4h3.9v8M77.1 175.6h1.3"/>
<path d="M79.7 175.6h10.8v8.8M35.4 186.3h11.9M46.1 188.2v8.8h10.7M46.1 185.7v1.3M48.6 186.3h1.3M51.1 186.3h15.3M58.1 197h1.3M60.6 197h15.3M62.6 188.2v8.1h3.8M62.6 185.7v1.3M67.6 186.3h1.3M67.6 196.3h1.3"/>
<path d="M70.2 186.3h15.2M74.1 185.7v1.3M74.1 188.2v8.1h-3.9M77.1 197h1.3M86.7 186.3h1.3M89.2 186.3h12.1M90.5 188.2v8.8h-10.8M90.5 185.7v1.3"/>
</g>
<g fill="none" stroke="#808080" stroke-width=".19">
<path d="M20.6 34.3h46.5M26.1 38.4h1.8l-.9 5.9zM26.6 33.5l6 .8-6 .9zM27 32.4v27.1M32.6 33.4v10M55 33.4v9.6M55 34.3l6-.8v1.7zM90.6 39.6l6 .9-6 .9zM96.6 39.5v3.5M113.2 39.9h1.8l-1 6zM114 34v25.5M20.6 54.7h31.5"/>
<path d="M26 47.5h5.6M26 44.3h5.6M26.6 53.8l6 .9-6 .9zM27 47.5l.9 6h-1.8zM32.6 40.5l5.9-.9v1.8zM32.6 48.5v18.8M32.6 40.5h64M39.5 45.4l8.6 7.9M40 54.7l6.1-.9v1.8zM40 49v6.7M40.6 46.4l5 3.4-1.2 1.4zM47.1 45.9l-4.3 2.1"/>
<path d="M54.5 45.4l1.1 1M55.6 46.4l5 3.5-1.2 1.4zM55.6 46.4l7.5 7.1M62.3 45.8l-4.4 2.1M81.1 45.3l.9 1.2M81.5 49v18.3M82 46.5l4.6 4-1.3 1.2zM82 46.5l6.5 7.5M88.3 46.6l-4.5 1.5M96.1 45.3l.9 1.2M97 46.5l6.1 7.9M97 46.5l4.4 4.2-1.4 1.1z"/>
<path d="M99.6 45.9h15.5M103.3 46.9l-4.6 1.4M105.1 47.5h10M114 47.5l1 6h-1.8zM32.6 66.2l5.9-.9v1.8zM32.6 66.2h48.9M75.6 65.3l5.9 .9-5.9 .9zM120.1 74.5v31.4M93.9 96.8l-6.7 8M98.3 93.9h22.8M105.1 86.5h16M119.2 80.5h1.8l-.9 6z"/>
<path d="M120.1 93.9l.9 6h-1.8zM40.2 116.2l4.9-3.6-3.6 4.9zM47.1 110.6l-18.2 18.2M55.9 116.2l4.9-3.6-3.7 4.9zM60.8 112.6l-14.7 14.8M64.3 109.1l-3.5 3.5M69.2 118.6l2.3 4.2M82.6 108.9l4.6-4.1-3.2 5.2zM87.2 104.8l-17.6 21M24.6 137.6h7M24.7 131.6h1.8l-.8 6zM25.7 125.6v27.2"/>
<path d="M29.1 121.6l1.9 4.4M32.6 134.8l5.9-.8v1.7zM32.6 133.8v2.8M32.6 134.8h71.5M46.2 120.2l1.9 4.4M98 134l6.1 .8-6.1 .9zM104.1 133.8v2.8M24.6 140.7h7M25.7 140.7l.8 6.1h-1.8zM32.6 155.9l5.9-.8v1.7zM32.6 149.9l5.9-.9v1.8zM32.6 155.9h47.2"/>
<path d="M32.6 148.9v22M32.6 149.9h68.7M73.8 155.1l6 .8-6 .9zM79.8 154.9v26.7M95.2 149l6.1 .9-6.1 .9zM101.3 148.9v32.7M152.3 159.9v31.5M172.7 159.9v52.8M20.6 168.9h37.5M20.6 163h54M20.8 174.3v38.4M26.6 162.1l6 .9-6 .9z"/>
<path d="M26.6 168.1l6 .8-6 1zM46.1 168v2.8M46.1 168.9l6-.8v1.8zM62.6 163l6-.9v1.8zM62.6 162v9.6M78.8 176.4h39.1M95.3 175.6h31.8M116 170.4h1.8l-1 6zM116.8 164.4v48.3M125.1 169.6h1.9l-.9 6zM126.1 163.6v49.1M147.2 165h27.1"/>
<path d="M151.3 171.9h6.9M151.3 179.4h7.7M151.5 165.9h1.7l-.9 6zM152.3 179.4l.9 6h-1.7zM153.2 164l6 1-6 .9zM159.2 163.9v7M162.3 165l6-1v1.9zM162.3 163.9v7M163.3 171.9h10.4M171.8 165.9h1.8l-.9 6zM19.8 186.3h18.8M19.9 180.3h1.8l-.9 6z"/>
<path d="M25.7 197h15.6M25.8 191h1.8l-.9 6zM26.7 185v27.7M35.4 191v19.5M56.8 191v25.6M67.3 196.3h43.7M68.3 194.1v28.1M109.1 190.3h1.8l-.9 6zM110 184.3v28.4M19.8 200.8h11.8M20.6 209.5h26.7M20.6 215.6h48.2"/>
<path d="M20.8 200.8l.9 6h-1.8zM26.6 208.6l6 .9-6 .8zM26.6 214.7l6 .9-6 .9zM26.7 200.8l.9 6h-1.8zM32.6 201.8v26.5M35.4 209.5l5.9-.9v1.7zM56.8 215.6l6-.9v1.8zM90.5 201.8v26.5M105.1 200.8h22M110 200.8l.9 6h-1.8zM116.8 200.8l1 6h-1.8zM126.1 200.8l.9 6h-1.9z"/>
<path d="M163.3 200.8h10.4M172.7 200.8l.9 6h-1.8zM20.6 221.2h59.7M26.6 220.2l6 1-6 .9zM32.6 227.3l5.9-1v1.8zM32.6 227.3h57.9M68.3 221.2l6-1v1.9zM84.6 226.3l5.9 1-5.9 .8z"/>
<circle cx="44.9" cy="47" r="1.57"/>
<circle cx="60.2" cy="46.9" r="1.57"/>
<circle cx="86" cy="47.4" r="1.55"/>
<circle cx="101" cy="47.6" r="1.53"/>
<circle cx="30" cy="123.8" r="1.55"/>
<circle cx="47.2" cy="122.4" r="1.54"/>
<circle cx="70.3" cy="120.7" r="1.53"/>
</g>
<path d="M44.2 40.5l1.2 1.3-4.9 3.5zM78.3 84l1.1 1.5-5.2 2.9zM97.3 90.7l5.1 3.5-1.3 1.2zM30.3 95.8l1.5-.9 2.2 5.7zM93.7 105.1l5.4 2.9-1.1 1.4zM91.7 133.2l1.3 1.2-4.5 4z" fill="#000" stroke="#000" stroke-width=".19"/>
<text font-size="5.6" x="49.5" y="286.9">1</text>
<text font-size="4.9" x="78" y="266.8">Normal</text>
<g font-size="4.7">
<text x="60.3" y="28.6">4 Rosca para M4</text>
<text x="86.1" y="84.3">Vista Posterior</text>
<text x="117.6" y="110.9">4 Rosca para M4</text>
<text x="103" y="162">Vista Frontal</text>
<text x="186.8" y="240.9">01</text>
<text x="124.3" y="262.6">Chapa lat de union grupal</text>
<text x="148.1" y="267.1">eixo Z</text>
<text x="77" y="285">Alumínio</text>
<text x="149.1" y="282.6">02 - 7</text>
</g>
<g font-size="4.7" fill="#808080">
<text x="40.6" y="33.3">45</text>
<text x="62.7" y="39.5">128</text>
<text x="25.9" y="50.8" transform="rotate(-90 25.9 50.8)">6,35</text>
<text x="33.7" y="53.7">15</text>
<text x="45.9" y="49.6" transform="rotate(43 45.9 49.6)">3</text>
<text x="61" y="49.5" transform="rotate(43 61 49.5)">3</text>
<text x="86.7" y="50.1" transform="rotate(50 86.7 50.1)">3</text>
<text x="101.5" y="50.3" transform="rotate(52 101.5 50.3)">3</text>
<text x="112.9" y="52" transform="rotate(-90 112.9 52)">3,18</text>
<text x="53.3" y="65.2">98</text>
<text x="119" y="93.4" transform="rotate(-90 119 93.4)">15</text>
<text x="72.8" y="119.6" transform="rotate(-50 72.8 119.6)">21</text>
<text x="32.7" y="122.9" transform="rotate(-45 32.7 122.9)">5,50</text>
<text x="49.8" y="121.4" transform="rotate(-45 49.8 121.4)">10</text>
<text x="62.1" y="133.8">143</text>
<text x="24.6" y="145.7" transform="rotate(-90 24.6 145.7)">6,350</text>
<text x="60.5" y="148.9">137,418</text>
<text x="47.8" y="154.9">94,518</text>
<text x="41.4" y="162">59,996</text>
<text x="32.6" y="167.9">27,038</text>
<text x="155.4" y="163.9">6,350</text>
<text x="151.2" y="178.5" transform="rotate(-90 151.2 178.5)">15</text>
<text x="115.7" y="193.9" transform="rotate(-90 115.7 193.9)">48,798</text>
<text x="125" y="192.7" transform="rotate(-90 125 192.7)">50,317</text>
<text x="171.6" y="193.3" transform="rotate(-90 171.6 193.3)">57,670</text>
<text x="19.7" y="200.2" transform="rotate(-90 19.7 200.2)">28,867</text>
<text x="25.6" y="204.9" transform="rotate(-90 25.6 204.9)">7,417</text>
<text x="28.4" y="208.5">5,588</text>
<text x="108.9" y="204.9" transform="rotate(-90 108.9 204.9)">8,935</text>
<text x="37.6" y="214.6">48,488</text>
<text x="44.8" y="220.2">71,503</text>
<text x="51.2" y="226.3">115,968</text>
</g>
<text font-size="3.8" x="195.9" y="280.4">A4</text>
<g font-size="3.5">
<text x="105.4" y="66.1">12 Furos Médios Ø10mm</text>
<text x="111" y="69.6">Para parafuso de</text>
<text x="20.4" y="76.9">12 Furos Pequenos</text>
<text x="113.3" y="73.1">cabeça plana</text>
<text x="20.4" y="80.4">Ø5,5mm</text>
<text x="112.3" y="120.1">3 Furos Grandes Ø22mm</text>
<text x="99.5" y="127.6">12 Furos Médios Ø10mm</text>
<text x="105.1" y="131.1">Para parafuso de</text>
<text x="107.4" y="134.6">cabeça plana</text>
<text x="11.5" y="242.5">Todas as dimençoes são em Milímetros</text>
<text x="12" y="246">ɸ Significa zero peça</text>
<text x="126.2" y="250.2">Miguel Gutierrez - meduag@gmail.com</text>
<text x="17.1" y="267.2">Cabeçote e montagem</text>
</g>
<g font-size="2.8">
<text x="29.9" y="50.5">ɸ</text>
<text x="31.4" y="143.4">ɸ</text>
<text x="30.5" y="203.2">ɸ</text>
</g>
<g font-size="2.5">
<text x="10.8" y="287.8">± 0,01mm</text>
<text x="24.6" y="287.8">± 0,01mm</text>
</g>
<g font-size="1.9">
<text x="11.5" y="239.1">Observações</text>
<text x="110" y="245.6">NOME DO ESTUDANTE E EMAIL:</text>
<text x="130.5" y="240.8">NÃO MUDAR A ESCALA DO DESENHO</text>
<text x="171.1" y="241.1">REVISÃO</text>
<text x="12.1" y="257.1">NOME DO GRUPO - MODULO:</text>
<text x="66.5" y="257.1">ACABAM. SUPERFÍCIE:</text>
<text x="110" y="257.2">TÍTULO:</text>
<text x="13.3" y="281.2">LINEAR</text>
<text x="17.1" y="277.5">TOLERÂNCIAS:</text>
<text x="25.8" y="281.2">ANGULAR</text>
<text x="38.3" y="277.5">CANTIDADE DE PEÇAS:</text>
<text x="65.7" y="277.5">MATERIAL:</text>
<text x="110.2" y="278.6">N° Grupo - N° Peça</text>
<text x="110.2" y="290.6">ESCALA:1:2</text>
<text x="162.3" y="290.4">FOLHA 1 DE 1</text>
</g>
</svg>
